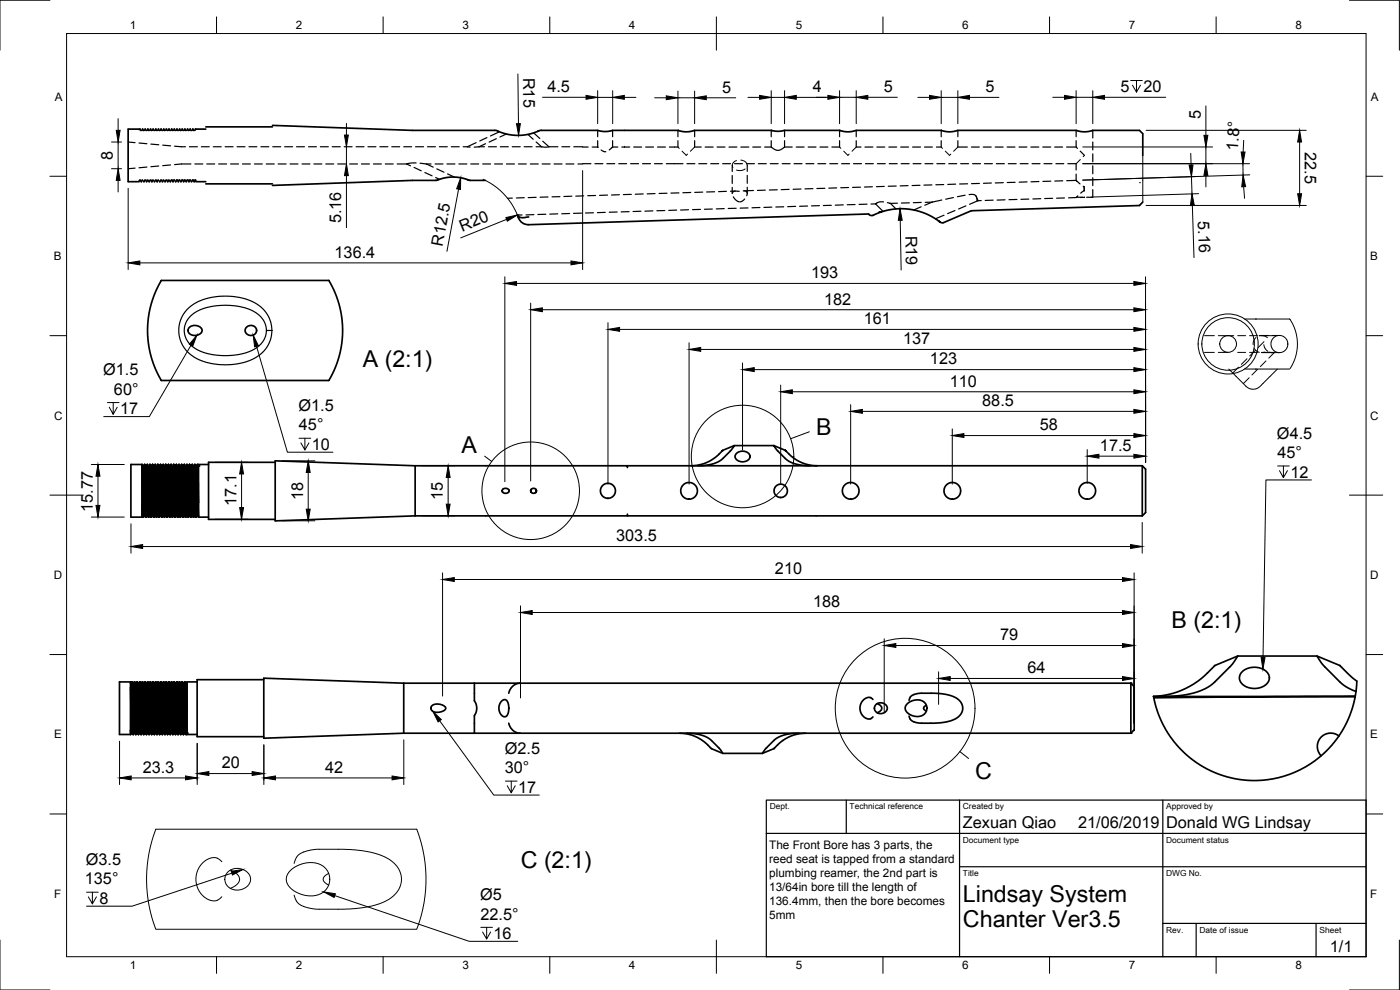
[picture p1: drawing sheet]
<svg xmlns="http://www.w3.org/2000/svg" width="420mm" height="297mm" viewBox="0 0 420 297" stroke-linecap="round" stroke-linejoin="round" font-family="sans-serif">
<!-- layer: Layer 1 -->
<g fill="none" stroke="#000" stroke-width=".36">
<path d="M149.9 39.5l-2.7 1.3M160.1 39.9l1.9 1.7M179.4 39.1v1.9M183.9 39.1v1.9M203.5 39.1v1.9M208.5 39.1v1.9M231.5 39.1v1.9M235.5 39.1v1.9M252 39.1v1.9M257 39.1v1.9M282.5 39.1v1.9M287.5 39.1v1.9"/>
<path d="M323 39.1v1.9M328 39.1v2.3M38.5 42.6l2 .2M40.5 50.4l-2 .2M41.7 42.9l2.4 .2M42.7 54.1h.1M44.1 50.1l-2.4 .2M44.3 54.1h.1M45.3 43.2l2.3 .2M45.8 54.1h.1M47.4 54.1h.1M47.6 49.8l-2.3 .2"/>
<path d="M48.8 43.5l2.4 .3M49 54.1h.1M50.6 54.1h.1M50.8 54.1h.1M51.2 49.5l-2.4 .2M52.2 54.1h.1M52.4 43.9l3.3 .1M52.4 54.1h.1M53.8 54.1h.1M54 54.1h.1M55.4 54.1h.1M55.6 54.1h.1"/>
<path d="M56.9 44h2.3M57 54.1h.1M57.1 54.1h.1M57.3 49.2l-4.9 .2M58.5 49.2h2.4M58.5 54.1h.1M58.7 54.1h.1M60.4 44h2.4M62.1 49.2h2.3M64 44h2.4M65.6 49.2h2.4M67.6 44h2.4"/>
<path d="M69.2 49.2h2.4M71.1 44h2.4M72.8 49.2h2.3M74.7 44h2.4M76.3 49.2h2.4M78.3 44h2.4M79.9 49.2h2.4M81.9 44h2.3M83.5 49.2h2.4M85.4 44h2.4M87.1 49.2h2.3M89 44h2.4"/>
<path d="M90.6 49.2h2.4M92.6 44h2.4M94.2 49.2h2.4M96.1 44h2.4M97.8 49.2h2.4M99.7 44h2.4M101.3 49.2h2.4M103.3 44h2.4M104.9 49.2h2.4M106.9 44h2.3M108.5 49.2h2.4M110.4 44h2.4"/>
<path d="M112.1 49.2h2.3M114 44h2.4M115.6 49.2h2.4M117.6 44h2.4M119.2 49.2h2.8M121.2 44h2.3M122 49.2l1.2 .5M124.3 50.2l2.1 1.1M124.7 44h2.4M124.9 48.9l-2.9 .3M126.1 49l1.9 .2M127.5 51.8l2.2 1"/>
<path d="M128 49.2h1.4M128 49.2l2 1M128.3 44h2.4M130.6 49.2h2.3M130.7 53.3l1.2 .5M131.1 50.7l2.1 1M131.9 44h2.3M134.1 49.2h2.4M134.3 52.2l2.1 .9M135.4 44h2.4M137.7 49.2h2.4M139 44h1.2"/>
<path d="M140.2 44l.9 .1M141.3 49.2h2.4M142.9 42.8l-2.7 1.2M143.8 44l-1.5 .1M143.8 44h1.6M144.9 49.2h2.3M145.7 43.1l-1.9 .9M146.1 41.3l-2.1 1M146.6 44h2.4M148.4 49.2h2.4M148.9 41.6l-2.1 1M150.2 44h2.3"/>
<path d="M152 40.2l-2 .9M152 49.2h2.4M153.7 44h2.4M153.8 59.4l-1.5 .1M155.6 49.2h2.3M157.3 44h2.4M157.3 59.3l-2.3 .1M158.4 40.3l1.6 1.5M159.2 49.2h2.3M160.9 44h1.6M160.9 59.2l-2.4 .1M160.9 42.6l1.6 1.4"/>
<path d="M162.5 44h2.2M162.7 49.2h2.4M162.9 42.4l1.8 1.6M164.5 59.1l-2.4 .1M164.7 44h2.7M166.3 49.2h2.4M168 59l-2.3 .1M168.6 44h2.4M169.9 49.2h2.3M171.6 58.9l-2.4 .1M172.2 44h2.7M173.4 49.2h1.5"/>
<path d="M174.9 49.1h2.5M174.9 44.1h1.6M175.2 58.8l-2.4 .1M177.7 44.1h1.7M178.5 49.1h2.4M178.8 58.7h-2.4M179.4 44.1l.1 .1M179.4 42.2v1.9M180.4 45l.8 .5h.6M182.1 49.1h2.4M182.3 58.5l-2.4 .1M183.9 44.1l-1.1 .9"/>
<path d="M183.9 44.1h1.5M183.9 42.2v1.9M185.7 49.1h2.4M185.9 58.4l-2.4 .1M186.6 44.1h2.4M189.3 49.1h2.3M189.5 58.3l-2.4 .1M190.2 44.1h2.4M192.8 49.1h2.4M193 58.2l-2.4 .1M193.8 44.1h2.3M196.4 49.1h2.4"/>
<path d="M196.6 58.1l-2.4 .1M197.3 44.1h2.4M200 49.1h5M200.2 58h-2.4M203.5 42.2v1.9h-2.6M203.8 57.9h-2.4M206.2 49.1h2.3M207.3 57.7l-2.4 .1M208.5 42.2v1.9h1.9M209.7 49.1h2.4M210.9 57.6l-2.4 .1M211.6 44.1h2.4"/>
<path d="M213.3 49.1h2.4M214.5 57.5l-2.4 .1M215.2 44.1h2.4M216.9 49.1h2.3M218 57.4l-2.4 .1M218.8 44.1h2.3M219.8 49.6v1.9M219.8 52.6v2.4M219.8 56.2v1.9M220.1 59.1l.8 .9 .9 .6M220.5 49.1h2.3M220.7 57.3l-1.5 .1"/>
<path d="M221.9 57.4h-1.6l-.5 .5M222.3 44.1h2.4M223.1 57.3l1 .2 .2 .7-.2 .5M223.5 59.7l-.8 .7-.6 .2M224 49.1h2.4M224.3 49.6v1.8M224.3 52.6v2.4M224.3 56.2v1.8M225.9 44.1h2.4M226.1 57.2l-2.8 .1M227.6 49.1h2.4M229.5 44.1h2"/>
<path d="M229.7 57.1h-2.4M231.2 49.1h2.3M231.5 44.1l1.7 1 1-.1 1.3-.9M231.5 42.2v1.9M233.3 56.9l-2.4 .1M234.7 49.1h2.4M235.5 44.1h2.3M235.5 42.2v1.9M236.8 56.8l-2.4 .1M238.3 49.1h2.4M239 44.1h2.3M240.4 56.7l-2.4 .1"/>
<path d="M241.9 49.1h2.4M242.5 44.1h2.4M244 56.6l-2.4 .1M245.4 49.1h2.4M246.1 44.1h2.4M247.5 56.5l-2.3 .1M249 49.1h2.4M251.1 56.4l-2.4 .1M252 42.2v1.9h-2.3M252.6 49.1h2.4M254.7 56.3h-2.4M256.2 49.1h2.4"/>
<path d="M257 42.2v1.9h1.4M258.3 56.2h-2.4M259.6 44.1h2.4M259.7 49.1h2.4M261.8 56l-2.4 .1M263.2 44.1h2.3M263.3 49.1h2.4M265.4 55.9l-2.4 .1M266.7 44.1h2.4M266.9 49.1h2.4M269 55.8l-2.4 .1M270.3 44.1h2.4"/>
<path d="M270.4 49.1h2.4M272.5 55.7l-2.3 .1M273.9 44.1h2.4M274 49.1h2.4M276.1 55.6l-2.4 .1M277.5 44.1h2.3M277.6 49.1h2.4M279.7 55.5h-2.4M281.2 49.1h2.3M282.5 42.2v1.9h-1.5M283.2 55.4h-2.3M284.7 49.1h2.4"/>
<path d="M286.1 59.3l-2.3 .5M286.8 55.3h-2.4M287.5 42.2v1.9h2.8M288.3 49.1h2.4M289.6 58.6l-2.3 .4M290.4 55.1l-2.4 .1M290.8 58.4l1.1-.1 .7 .2 .9 1.7-2.5 1.1M291.5 44.1h2.4M291.9 49.1h2.4M293.9 55l-2.3 .1M295.1 44.1h2.4M295.4 49.1h2.4"/>
<path d="M297.5 54.9l-2.4 .1M298.7 44.1h2.4M299 49.1h2.4M301.1 54.8l-2.4 .1M301.6 60h-2.3M302.2 44.1h2.4M302.6 49.1h2.4M304.7 54.7l-2.4 .1M305.2 59.8l-2.4 .1M305.8 44.1h2.4M306.2 49.1h2.3M308.2 54.6l-2.3 .1"/>
<path d="M308.8 59.7l-2.4 .1M309.4 44.1h2.4M309.7 49.1h2.4M311.8 54.5l-2.4 .1M312.3 59.6l-2.3 .1M312.9 44.1h2.4M313.3 49.1h2.4M315.4 54.4h-2.4M315.9 59.5l-2.4 .1M316.5 44.1h2.4M316.9 49.1h2.4M318.9 54.3h-2.3"/>
<path d="M319.5 59.4l-2.4 .1M320.1 44.1h2.9M320.5 49.1h2.5v1.9M323 44.1l.4 .4M323 54.1l1.1 1.1M323 42.2v1.9M323 52.2v1.9M323 54.1l-2.9 .1M323 59.3l-2.3 .1M323.5 58.8l-.5 .4h1.9M324.2 45.3l1.3 1.3M325.1 55.9l.3 .1"/>
<path d="M325.4 56v.7a.4 .4 0 0 1 .1 .4 .4 .4 0 0 1-.4 .3l-.8 .6M325.4 56v1.3M325.5 59.2h.1M325.5 59.2l-1.3 .1M328 56.9v2.3h-1.9M328 42.6v2.4M328 46.2v2.4M328 49.7v2.4M328 53.3v2.4M156.7 64.5h-1.4M160.2 64.4l-2.3 .1M163.8 64.3l-2.4 .1"/>
<path d="M167.4 64.2h-2.4M170.9 64.1h-2.3M174.5 64h-2.4M178.1 63.8l-2.4 .1M181.7 63.7l-2.4 .1M185.2 63.6l-2.4 .1M188.8 63.5l-2.4 .1M192.4 63.4l-2.4 .1M195.9 63.3l-2.4 .1M199.5 63.2h-2.4M203.1 63l-2.4 .1M206.7 62.9l-2.4 .1"/>
<path d="M210.2 62.8l-2.4 .1M213.8 62.7l-2.4 .1M217.4 62.6l-2.4 .1M220.9 62.5l-2.4 .1M224.5 62.4h-2.4M228.1 62.3h-2.4M231.6 62.2h-2.3M235.2 62l-2.4 .1M238.8 61.9l-2.4 .1M242.4 61.8l-2.4 .1M245.9 61.7l-2.4 .1M249.5 61.6l-2.4 .1"/>
<path d="M253.1 61.5l-2.4 .1M256.6 61.4h-2.3M260.2 61.3h-2.4M262.8 61.2h-1.4M262.8 61.2l2.2 2.2M265.2 60.6h-1.3l-1.1 .6M266.3 60.8l.9 .2M267.2 61l1.7 1.7M269.3 61h-2.1M272.9 60.9h-2.4M276.5 62l-2.3 1M276.5 60.7l-2.4 .1"/>
<path d="M279.8 60.6l-2.1 .1M279.8 60.6l-2.3 1M282.6 60l-2.8 .6M283.3 64.6l-2.5 1M286.6 63.2l-2.2 .9M289.9 61.8l-2.2 .9M294.5 60.2h-1.2M298 60.1h-2.3M56.5 92.5l1.7-1.3 2.3-1.1 4.5-1.1h5.3l2.3 .4 2.9 1 2 1.1 1.3 1 .9 1.1 1.1 1.8 .6 1.7 .2 2.2-.2 1.9-.7 1.8-1.4 2.2-1.7 1.5-2.4 1.3-2.7 .9-3.5 .5h-3.6l-3.1-.6-2.6-.9-2.6-1.5-1.3-1.3-1.4-2.2-.6-2.2-.1-2.1 .4-2.2 .9-2zM79.9 99.2l-.1-1.4-.6-1.4-1-1.4-1.3-1.1-1.9-1-1.8-.6-2.2-.5-2.9-.2-4.9 .4-2.1 .5-2 .9-1.4 1-1.4 1.4-.8 2-.2 1.2 .2 1.5 .5 1.4 .9 1.3 1.6 1.3 1.7 .9 2.1 .7 4.8 .6 4.9-.4 3.8-1.2 1.8-1.2 1.2-1.2 .8-1.7 .3-1.8h1.7M42.6 140.2h.1M42.6 154.3h.1"/>
<path d="M42.9 154.3h.6M42.9 140.2h.6M43.7 154.3h.6M43.8 140.2h.5M44.5 154.3h.5M44.5 140.2h.6M45.3 154.3h.5M45.3 140.2h.6M46.1 154.3h.5M46.1 140.2h.6M46.9 154.3h.5M46.9 140.2h.6"/>
<path d="M47.7 154.3h.5M47.7 140.2h.6M48.5 154.3h.5M48.5 140.2h.6M49.3 154.3h.5M49.3 140.2h.6M50 154.3h.6M50.1 140.2h.6M50.8 154.3h.6M50.9 140.2h.6M51.6 154.3h.6M51.7 140.2h.5"/>
<path d="M52.4 154.3h.6M52.5 140.2h.5M53.2 154.3h.6M53.3 140.2h.5M54 154.3h.6M54.1 140.2h.5M54.8 154.3h.6M54.9 140.2h.5M55.6 154.3h.6M55.6 140.2h.6M56.4 154.3h.2M56.5 140.2h.1"/>
<path d="M39.2 219.5h.4M39.2 205.5h.1M39.6 205.5h.1M39.9 219.5h.5M39.9 205.5h.2M40.4 205.5h.1M40.7 219.5h.5M40.7 205.5h.2M41.2 205.5h.1M41.4 219.5h.6M41.5 205.5h.2M42 205.5h.1"/>
<path d="M42.2 219.5h.6M42.3 205.5h.2M42.8 205.5h.1M43 219.5h.6M43.1 205.5h.2M43.6 205.5h.1M43.8 219.5h.6M43.9 205.5h.2M44.3 205.5h.1M44.6 219.5h.6M44.7 205.5h.2M45.1 205.5h.2"/>
<path d="M45.4 219.5h.6M45.5 205.5h.2M45.9 205.5h.1M46.2 219.5h.6M46.3 205.5h.2M46.7 205.5h.1M47 219.5h.6M47.1 205.5h.2M47.5 205.5h.1M47.8 219.5h.6M47.9 205.5h.1M48.3 205.5h.1"/>
<path d="M48.6 219.5h.5M48.7 205.5h.2M49.1 205.5h.1M49.4 219.5h.6M49.4 205.5h.2M49.9 205.5h.1M50.2 219.5h.5M50.2 205.5h.2M50.7 205.5h.1M51 219.5h.5M51 205.5h.2M51.5 205.5h.1"/>
<path d="M51.8 219.5h.5M51.8 205.5h.2M52.3 205.5h.1M52.6 219.5h.5M52.6 205.5h.2M53.1 205.5h.1M230 250h180M230 240.1h180v46.9h-180zM254 240.1v9.9M288 240.1v46.9M349 240.1v46.9M288 260.1h122"/>
<path d="M349 277.1h61M359 277.1v9.9M395 277.1v9.9"/>
</g>
<g fill="none" stroke="#000" stroke-width=".51">
<path d="M41.8 38.7h-3.3v15.8h3.3M41.9 38.7l.4 .5M42.7 38.7l.4 .5M43.5 38.7l.4 .5M44.3 38.7l.4 .5M45.1 38.7l.4 .5M45.9 38.7l.3 .5M46.7 38.7l.4 .5M47.5 38.7l.3 .5M48.3 38.7l.3 .5M49.1 38.7l.3 .5M49.9 38.7l.3 .5"/>
<path d="M50.7 38.7l.3 .5M51.5 38.7l.3 .5M52.3 38.7l.3 .5M53 38.7l.4 .5M53.8 38.7l.4 .5M54.6 38.7l.4 .5M55.4 38.7l.4 .5M56.2 38.7l.4 .5M57 38.7l.4 .5M57.8 38.7l.4 .5M58.6 38.7h3.2M58.7 38.7l.1 .1"/>
<path d="M61.8 38.1h20M81.8 37.6l42 1.5h24.7l3.3 1.1 3.3 .4 3.5-.3 3.6-1.2h17.2l1.8 .4 2.6-.4h19.7l2 .4 2.9-.4h23.1l1.7 .3 2.2-.3h16.6l2 .4 2.9-.4h25.6l2 .4 2.9-.4h35.6l2 .4 2.9-.4h14.1l1 1v6.5M41.9 54.1l-.1 .2M42.7 54.1l-.4 .4M43.5 54.1l-.4 .4M44.3 54.1l-.4 .4M45.1 54.1l-.4 .4M45.8 54.1l-.3 .4M46.7 54.1l-.4 .4M47.4 54.1l-.3 .4M48.2 54.1l-.3 .4M49 54.1l-.3 .4"/>
<path d="M49.8 54.1l-.3 .4M50.6 54.1l-.3 .4M51.6 54.1l-.5 .4M52.4 54.1l-.5 .4M53.2 54.1l-.6 .4M54 54.1l-.6 .4M54.8 54.1l-.6 .4M55.6 54.1l-.6 .4M56.4 54.1l-.6 .4M57.2 54.1l-.6 .4M58 54.1l-.6 .4M58.7 54.1l-.5 .4"/>
<path d="M58.8 54.5h3M61.8 55.2h20M145.7 54.1h-4.8l-2.5-.8-2.6-.2-2.2 .2-2.7 .8h-7.1l-42 1.5M158.7 65.1l-2.3 .2-.7-.3-.4-.5 .3 .7a3.4 3.4 0 0 0 3 2.2M260.9 64.4l-.2-.2-102.2 3.2M263.9 63.6h.7l-2.9 1.1-.8-.3M343 60.6l-1 1.1-50.5 1.5-8.6 3.7-.7-.2-2.1-1.5-2.1-1-4.3-1.3-4.5-.2-2.6 .3-2 .6M48.4 84.1h50.3l1.5 2.9 1.4 3.9 .8 3.5 .4 4.2-.2 4.4-.8 3.8-1.3 3.8-1.7 3.5-50.4 .1-1.5-2.9-1.4-3.9-.8-3.5-.4-4.2 .3-4.6 .8-3.9 1.2-3.5zM56.8 98.3l1-.6 1.6 .1 1.1 .7 .1 1-1 .9-1.8 .2-.9-.4-.4-.6v-.7zM74 98.2l1-.5 1.2 .2 .8 .8-.2 1.2-1 .7-1.5-.2-.4-.4-.3-.7zM42.6 139.4v.1M42.6 139.5l.5 15.7"/>
<path d="M42.7 139.4h-3.4v15.8h3.3v-15.7M42.7 139.4l.4 15.8M42.7 139.4l.2 .4M42.9 139.8l.4 14.9M42.9 139.8h.2M43.1 139.8l.4 14.9M43.3 139.4l.5 15.8M43.3 139.4h.2M43.3 139.4l-.2 .4M43.5 139.4l.4 15.8M43.5 139.4l.2 .4M43.7 139.8l.4 14.9"/>
<path d="M43.7 139.8h.2M43.9 139.8l.4 14.9M44.2 139.4l-.3 .4M44.2 139.4l.4 15.8M44.2 139.4h.1M44.3 139.4l.2 .4M44.5 139.8l.4 14.9M44.5 139.8h.2M44.7 139.8l.4 14.9M44.9 139.4l.4 15.8M44.9 139.4h.1M44.9 139.4l-.2 .4"/>
<path d="M45 139.4l.4 15.8M45 139.4l.3 .4M45.3 139.8l.4 14.9M45.3 139.8h.2M45.5 139.8l.3 14.4 .3 1M45.7 139.4l-.2 .4M45.7 139.4l.4 15.8M45.7 139.4h.1M45.8 139.4l.4 15.8M45.8 139.4l.3 .4M46.1 139.8l.4 14.9M46.1 139.8h.2"/>
<path d="M46.3 139.8l.4 14.9M46.5 139.4l.4 15.8M46.5 139.4h.1M46.5 139.4l-.2 .4M46.6 139.4l.4 15.8M46.6 139.4l.3 .4M46.9 139.8l.4 14.9M46.9 139.8h.2M47.1 139.8l.4 14.9M47.3 139.4l-.2 .4M47.3 139.4l.4 15.8M47.3 139.4h.1"/>
<path d="M47.4 139.4l.4 15.8M47.4 139.4l.3 .4M47.7 139.8l.4 14.9M47.7 139.8h.2M47.9 139.8l.4 14.9M48.1 139.4l.4 15.8M48.1 139.4h.1M48.1 139.4l-.2 .4M48.2 139.4l.4 15.8M48.2 139.4l.3 .4M48.5 139.8l.4 14.9M48.5 139.8h.2"/>
<path d="M48.7 139.8l.4 14.9M48.9 139.4l-.2 .4M48.9 139.4l.4 15.8M48.9 139.4h.1M49 139.4l.4 15.8M49 139.4l.3 .4M49.3 139.8l.4 14.9M49.3 139.8h.1M49.4 139.8l.4 14.9M49.7 139.4l.4 15.8M49.7 139.4h.1M49.7 139.4l-.3 .4"/>
<path d="M49.8 139.4l.4 15.8M49.8 139.4l.3 .4M50.1 139.8l.4 14.9M50.1 139.8h.1M50.2 139.8l.5 14.9M50.5 139.4l-.3 .4M50.5 139.4l.5 15.8M50.5 139.4l.4 15.8M50.6 139.4l.2 .4M50.8 139.8l.4 14.9M50.8 139.8h.2M51 139.8l.4 14.9"/>
<path d="M51.3 139.4l.4 15.8M51.3 139.4h.1M51.3 139.4l-.3 .4M51.4 139.4l.4 15.8M51.4 139.4l.2 .4M51.6 139.8l.4 14.9M51.6 139.8h.2M51.8 139.8l.4 14.9M52.1 139.4l-.3 .4M52.1 139.4l.5 15.8M52.2 139.4l.2 .4M52.4 139.8l.4 14.9"/>
<path d="M52.4 139.8h.2M52.6 139.8l.4 14.9M52.9 139.4l.4 15.8M52.9 139.4h.1M52.9 139.4l-.3 .4M53 139.4l.4 15.8M53 139.4l.2 .4M53.2 139.8l.4 14.9M53.2 139.8h.2M53.4 139.8l.4 14.9M53.7 139.4l-.3 .4M53.7 139.4l.4 15.8"/>
<path d="M53.7 139.4h.1M53.8 139.4l.4 15.8M53.8 139.4l.2 .4M54 139.8h.2M54 139.8l.4 14.9M54.2 139.8l.4 14.9M54.5 139.4l.4 15.8M54.5 139.4h.1M54.5 139.4l-.3 .4M54.6 139.4l.4 15.8M54.6 139.4l.2 .4M54.8 139.8l.4 14.9"/>
<path d="M54.8 139.8h.2M55 139.8l.4 14.9M55.3 139.4l-.3 .4M55.3 139.4l.4 15.8M55.3 139.4h.1M55.4 139.4l.4 15.8M55.4 139.4l.2 .4M55.6 139.8h.2M55.6 139.8l.4 14.9M55.8 139.8l.4 14.9M56 139.4l.5 15.8M56 139.4h.2"/>
<path d="M56 139.4l-.2 .4M56.2 139.4l.4 15.8M56.2 139.4l.2 .4M56.4 139.8l.4 14.9M56.4 139.8h.2M56.6 139.8v6.5M56.6 139.8l.4 14.9M56.9 139.4l-.3 .4M56.9 139.4l.4 15.8M56.9 139.4h.1M57 139.4l.3 .9 .3 14.4M57.2 139.8h.2"/>
<path d="M57.4 139.8l.4 14.9M57.6 139.4l.4 15.8M57.6 139.4h.1M57.6 139.4l-.2 .4M57.7 139.4l.4 15.8M57.7 139.4l.3 .4M58 139.8l.4 14.9M58 139.8h.2M58.2 139.8l.4 14.9M58.4 139.4l-.2 .4M58.4 139.4l.4 15.8M58.4 139.4h.1"/>
<path d="M58.5 139.4l.4 15.8M58.5 139.4l.3 .9 .4 14.4M58.8 139.8h.2M59 139.8l.4 14.9M59.2 139.4l.4 15.4M59.2 139.4h.1M59.2 139.4l-.2 .4M59.3 139.4l.3 11.4M59.3 139.4l.3 .4M62.6 139.4h-3v11.4M82.6 138.7h-20v17.1h20M124.6 139.7l-42-1.4v18l42-1.5"/>
<path d="M124.6 139.7v15.1M124.6 139.7h63.7v.6M188.3 139.7h154.5M207.3 139.7a13 13 0 0 0 9.5-4.5l3.5-1.5h11.9l3.6 1.6a12.9 12.9 0 0 0 9.5 4.4M220.3 133.7l-.9 1.5-2.4 2.3a10.4 10.4 0 0 1-7.6 2.2M220.9 136.2a2.49 2.49 0 0 1 4.2 .8 2.39 2.39 0 0 1-2.2 1.6 2.39 2.39 0 0 1-2.3-1.6zM232.2 133.7l1.1 1.5 2.3 2.3a10.3 10.3 0 0 0 7.6 2.2M342.8 139.7v15.1M342.8 139.7l1 1.1v13l-1 1M42.6 151.6l.1 3.1M42.6 154.7h.1M42.7 154.7l.2 .5"/>
<path d="M43.3 154.7l-.2 .5M43.3 154.7h.2M43.5 154.7l.3 .5M43.8 155.2h.1M44.1 154.7l-.2 .5M44.1 154.7h.2M44.3 154.7l.2 .5M44.6 155.2h.1M44.9 154.7l-.3 .5M44.9 154.7h.2M45.1 154.7l.2 .5M45.3 155.2h.1"/>
<path d="M45.7 154.7l-.3 .5M45.7 154.7h.2M46.1 155.2h.1M46.5 154.7l-.3 .5M46.5 154.7h.2M46.7 154.7l.2 .5M46.9 155.2h.1M47.3 154.7l-.3 .5M47.3 154.7h.2M47.5 154.7l.2 .5M47.7 155.2h.1M48.1 154.7l-.3 .5"/>
<path d="M48.1 154.7h.2M48.3 154.7l.2 .5M48.5 155.2h.1M48.9 154.7l-.3 .5M48.9 154.7h.2M49.1 154.7l.2 .5M49.3 155.2h.1M49.7 154.7l-.3 .5M49.7 154.7h.1M49.8 154.7l.3 .5M50.1 155.2h.1M50.5 154.7l-.3 .5"/>
<path d="M50.5 154.7h.2M50.7 154.7l.2 .5M50.9 155.2h.1M51.2 154.7l-.2 .5M51.2 154.7h.2M51.4 154.7l.3 .5M51.7 155.2h.1M52 154.7l-.2 .5M52 154.7h.2M52.2 154.7l.3 .5M52.8 154.7l-.2 .5M52.8 154.7h.2"/>
<path d="M53 154.7l.3 .5M53.3 155.2h.1M53.6 154.7l-.2 .5M53.6 154.7h.2M53.8 154.7l.3 .5M54.1 155.2h.1M54.4 154.7l-.2 .5M54.4 154.7h.2M54.6 154.7l.3 .5M54.9 155.2h.1M55.2 154.7l-.2 .5M55.2 154.7h.2"/>
<path d="M55.4 154.7l.2 .5M55.7 155.2h.1M56 154.7l-.2 .5M56 154.7h.2M56.2 154.7l.3 .5M56.5 155.2h.1M56.8 154.7l-.2 .5M56.8 154.7h.2M57 154.7l.2 .5M57.3 155.2h.1M57.6 154.7l-.3 .5M57.6 154.7h.2"/>
<path d="M57.8 154.7l.2 .5M58 155.2h.1M58.4 154.7l-.3 .5M58.4 154.7h.2M58.6 154.7l.2 .5M58.8 155.2h.1M59.2 154.7l-.3 .5M59.2 154.7h.2M59.4 154.7l.2 .4M59.6 150.8v4M59.6 154.8v.4h3M124.6 154.8h63.7"/>
<path d="M150.9 146.8l.5-.3 .8 .1 .5 .3 .1 .5-.5 .5-1 .1-.6-.5zM188.3 154.8h154.5M188.3 154.3v.5M371.5 196.8l-1.9 2.7-5 5a18.8 18.8 0 0 1-12.5 4.4l-2.6 .1M395.2 196.8l2 2.9 5.4 5.3 1.9 1.4 2.5 1.1M39.2 206.2l.3 13.7M39.2 219.1v1.3M39.2 219.1v-14.5h-3.3v15.8h3.3M39.2 205h.1M39.3 205l.3 14.1 .3 1.3M39.5 204.6l-.2 .4M39.5 204.6l.4 15.8"/>
<path d="M39.5 204.6h.1M39.6 204.6l.3 .4M39.6 204.6l.4 15.8M39.7 220l-.5 .4M39.9 205l.4 15M39.9 205h.2M40.1 205l.3 14.3 .3 1.1M40.3 220h.2M40.3 220l-.3 .4M40.3 204.6l.4 15.8M40.3 204.6h.1M40.3 204.6l-.2 .4"/>
<path d="M40.4 204.6l.3 .4M40.4 204.6l.4 15.8M40.7 205l.4 14.9M40.7 205h.2M40.9 205l.3 14.1 .3 1.3M41.1 204.6l-.2 .4M41.1 204.6l.4 15.8M41.1 204.6h.1M41.2 204.6l.3 .4M41.2 204.6l.4 15.8M41.3 220l-.5 .4M41.5 205l.4 14.9"/>
<path d="M41.5 205h.2M41.7 205l.3 14.3 .3 1.1M41.9 204.6l.4 15.8M41.9 204.6h.1M41.9 204.6l-.2 .4M42 204.6l.3 .4M42 204.6l.4 15.8M42.1 220l-.5 .4M42.3 205l.4 14.9M42.3 205h.2M42.5 205l.3 14.1 .3 1.3M42.7 204.6l-.2 .4"/>
<path d="M42.7 204.6l.4 15.8M42.7 204.6h.1M42.8 204.6l.3 .4M42.8 204.6l.4 15.8M42.8 220l-.4 .4M43.1 205l.4 14.9M43.1 205h.1M43.2 205l.4 14.3 .3 1.1M43.5 204.6l.4 15.8M43.5 204.6h.1M43.5 204.6l-.3 .4M43.6 204.6l.3 .4"/>
<path d="M43.6 204.6l.4 15.8 .4-.4M43.6 220l-.4 .4M43.9 205l.3 14.9M43.9 205h.1M44 205l.4 14.1 .3 1.3M44.3 204.6l-.3 .4M44.3 204.6l.4 15.8M44.3 204.6h.1M44.4 204.6l.2 .4M44.4 204.6l.4 15.8M44.6 205l.4 14.9M44.6 205h.2"/>
<path d="M44.8 205l.4 14.3 .3 1.1M45.1 204.6l.4 15.8M45.1 204.6h.1M45.1 204.6l-.3 .4M45.2 204.6l.2 .4M45.2 204.6l.4 15.8 .4-.4M45.2 220l-.4 .4M45.4 205l.4 14.9M45.4 205h.2M45.6 205l.4 14.1 .3 1.3M45.6 205l.3-.4 .4 15.8M45.9 204.6h.1"/>
<path d="M46 204.6l.2 .4M46 204.6l.4 15.8M46.2 205l.4 14.9M46.2 205h.2M46.4 205l.4 14.3 .3 1.1M46.7 204.6l.4 15.8M46.7 204.6h.1M46.7 204.6l-.3 .4M46.8 204.6l.2 .4M46.8 204.6l.4 15.8M46.8 220l-.4 .4M47 205l.4 14.9"/>
<path d="M47 205h.2M47.2 205l.4 14.5 .3 .9M47.5 204.6l-.3 .4M47.5 204.6l.4 15.8M47.5 204.6h.1M47.6 204.6l.2 .4M47.6 204.6l.4 15.8M47.6 220l-.4 .4M47.8 205l.4 14.9M47.8 205h.2M48 205l.3 14.3 .4 1.1M48.3 204.6l.4 15.8"/>
<path d="M48.3 204.6h.1M48.3 204.6l-.3 .4M48.4 204.6l.2 .4M48.4 204.6l.4 15.8M48.4 220l-.4 .4M48.6 205l.4 14.9M48.6 205h.2M48.8 205l.3 14 .3 1.4M49 204.6l-.2 .4M49 204.6l.4 15.8M49.1 204.6h.1M49.1 204.6l.3 .4"/>
<path d="M49.1 204.6l.5 15.8M49.2 220l-.4 .4M49.4 205l.4 14.9M49.4 205h.2M49.6 205l.3 14.3 .3 1.1M49.8 204.6l.4 15.8M49.8 204.6h.2M49.8 204.6l-.2 .4M50 204.6l.2 .4M50 204.6l.4 15.8M50 220l-.4 .4M50.2 205l.4 14.9"/>
<path d="M50.2 205h.2M50.4 205l.3 14.5 .3 .9M50.6 204.6l-.2 .4M50.6 204.6l.4 15.8M50.7 204.6h.1M50.7 204.6l.3 .4M50.7 204.6l.4 15.8M50.8 220l-.4 .4M51 205l.4 14.9M51 205h.2M51.2 205l.3 14.3 .3 1.1M51.4 220h.2"/>
<path d="M51.4 220l-.3 .4M51.4 204.6l.4 15.8M51.4 204.6h.1M51.4 204.6l-.2 .4M51.5 204.6l.3 .4M51.5 204.6l.4 15.8M51.8 205l.4 14.9M51.8 205h.2M52 205l.3 14.5 .3 .9M52.2 204.6l-.2 .4M52.2 204.6l.4 15.8M52.2 204.6h.1"/>
<path d="M52.3 204.6l.3 .4M52.3 204.6l.4 15.8M52.4 220l-.5 .4M52.6 205l.4 14.9M52.6 205h.2M52.8 205l.3 14.3 .3 1.1M53 204.6l.4 15.8M53 204.6h.1M53 204.6l-.2 .4M53.1 204.6l.3 .4M53.1 204.6l.4 15.8M53.1 219.9v.1"/>
<path d="M53.2 220l-.5 .4M53.4 205l.4 14.9M53.4 205h.2M53.6 205l.3 14.5 .3 .9M53.8 204.6l-.2 .4M53.8 204.6l.4 15.8M53.8 204.6h.1M53.9 204.6l.3 .4M53.9 204.6l.4 15.8M54 220l-.5 .4M54.2 205l.4 14.9M54.2 205h.2"/>
<path d="M54.4 205l.3 14.3 .3 1.1M54.6 204.6l.4 15.8M54.6 204.6h.1M54.6 204.6l-.2 .4M54.7 204.6l.3 .4M54.7 204.6l.4 15.8 .4-.4M54.8 220l-.5 .4M55 205l.4 14.9M55 205h.2M55.2 205l.3 14.5 .3 .9M55.2 205l.2-.4 .4 15.8M55.4 204.6h.1"/>
<path d="M55.5 204.6l.3 .4M55.5 204.6l.4 15.8M55.8 205l.4 14.9-.3 .5M55.8 205h.1M55.9 205l.3 8.2M56.2 204.7l-.3 .3M59.2 204.6h-3v15.8h3M79.2 203.9h-20v17.1h20M121.2 205l-42-1.5v18l42-1.5M121.2 205v15M121.2 220h21.2M121.2 205h21.2"/>
<path d="M129.7 211.7l1-.4h1.3l1.4 .5 .4 .8-.4 .5-.8 .4-2 .2-.9-.4-.3-.4-.1-.7zM142.4 205h13.7M142.4 205v5.3l.5 .9 .2 1.2-.2 1.3-.5 1v5.3M142.4 220h13.7M150.4 210.5l.7-.5 .6-.1 .5 .4 .3 .8 .1 2.6-.4 1-.6 .4-.5-.1-.6-.4-.7-1.4v-1.4zM152.7 217l.5 1.2 .8 1 .9 .6 1.2 .2M156.1 205l-1.3 .2-.8 .6-.9 1-.4 1.2M156.1 205h183.3M156.1 220h183.3M205.9 220a11.1 11.1 0 0 1 7.6 2.2l2.5 2.5 .9 1.3M239.8 220a11.1 11.1 0 0 0-7.6 2.2l-2.5 2.5-.9 1.3M241.9 220a13.4 13.4 0 0 0-9.6 4.6l-3.5 1.4h-11.9l-3.5-1.5a13 13 0 0 0-9.5-4.5"/>
<path d="M262 209.9l-1-.7-1.6 .5-.8 1-.5 1.6 .3 1.6 1 1.3 1.5 .5 1.1-.6M263 211.3l1.1-.4 1.4 .3 .8 1-.2 1-.6 .6-.8 .3h-.8l-.8-.4-.7-1.1 .1-.6zM263.2 211.1l1 .6 .4 .7-.2 .7-1.2 .8M272.1 211.3l.8-.6 1.4-.6 1.2-.1 .9 .1 .8 .5 .7 .8 .3 1-.1 .8-.5 .9-.9 .6-1.3 .3-1.5-.3-1.1-.5-1-1-.1-.9zM272.8 210.1l.8-1.3 1.7-.7 5-.1 2.6 .2 2.2 .4 1.9 .9 1.4 1.2 .5 1.5-.3 1.7-1.2 1.3-2 1-2 .5-3.1 .3-5-.1-1.7-.6-.4-.5-.4-.9M278 211.6l-.8 .8 .1 .5 .7 .5M339.4 205v15M339.4 205l1 1v13l-1 1M346.2 208.9a24.9 24.9 0 0 0 18-8.8l.4-.4 6.9-2.9h23.7l6.9 2.9 5.1 4.8-.5 4.5-1 3.8-1.4 3.7-2.5 4.3M346.2 209h60.5l-60.4 .4M346.2 208.9l1.1 4.3 1.6 4 2.2 3.7 3.2 3.8 3.5 3.2 3.4 2.3 3.9 1.8 5.1 1.6 4.5 .6 4.8-.2 4-.6 4.1-1.3 4.3-2.1 3.3-2.2 3.5-3.1 3.1-3.9M372.7 201.6a5.5 5.5 0 0 1 7.9 .5 2.95 2.95 0 0 1-2.4 4.2 5 5 0 0 1-6.1-2.3 2.46 2.46 0 0 1 .6-2.4z"/>
<path d="M39.9 220.4h.1M40.7 220.4h.1M41.5 220.4h.1M42.3 220.4h.1M43.1 220.4h.1M43.9 220.4h.1M44.7 220.4h.1M45.5 220.4h.1M46.3 220.4h.1M47.1 220.4h.1M47.9 220.4h.1M48.7 220.4h.1"/>
<path d="M49.4 220.4h.2M50.2 220.4h.1M51 220.4h.1M51.8 220.4h.1M52.6 220.4h.1M53.4 220.4h.1M54.2 220.4h.1M55 220.4h.1M55.8 220.4h.1M401.8 220.8l-1.3-.7-1.5-.1-1.2 .3-1.4 1-.8 1.4-.2 1.5 .3 1.5 .8 1.1"/>
<circle cx="160.2" cy="147.3" r=".82"/>
<circle cx="182.4" cy="147.3" r="2.26"/>
<circle cx="206.8" cy="147.3" r="2.5"/>
<circle cx="234.3" cy="147.3" r="2.01"/>
<circle cx="255.3" cy="147.3" r="2.5"/>
<circle cx="285.8" cy="147.3" r="2.5"/>
<circle cx="326.3" cy="147.3" r="2.49"/>
</g>
<g fill="#000">
<path d="M34.9 39.1h1.1l-.5 3.5zM155 37.1h1.2l-.6 3.5zM175.9 28.6l3.5 .6-3.5 .6zM183.9 29.2l3.5-.6v1.2zM200 28.8l3.5 .5-3.5 .6zM208.5 29.3l3.5-.5v1.1zM228 28.6l3.5 .6-3.5 .6zM235.5 29.2l3.5-.6v1.2zM248.5 28.6l3.5 .6-3.5 .6zM257 29.2l3.5-.6v1.2zM279 28.6l3.5 .6-3.5 .6zM287.5 29.2l3.5-.6v1.2z"/>
<path d="M319.5 28.6l3.5 .6-3.5 .6zM328 29.2l3.5-.6v1.2zM35.5 50.6l.5 3.5h-1.1zM103.4 40.5h1.1l-.5 3.5zM104 49.2l.5 3.5h-1.1zM138.3 53.3l-.1 3.6-1.1-.3zM356.9 49.5h1.1l-.4 3.5zM361.9 49.1l.6 3.5h-1.2zM361.3 40.6h1.2l-.6 3.5zM373.1 52.5l.7 3.5-1.1 .1zM372.5 45.6h1.2l-.7 3.5zM390 39.1l.6 3.5h-1.2z"/>
<path d="M389.4 58.1h1.2l-.6 3.5zM38.5 78.9l3.5-.6v1.2zM151.8 65.3l3.5-.8-3 1.9zM171.4 78.3l3.5 .6-3.5 .6zM270.1 62.6l.7 3.5h-1.2zM357.7 58.2l.7 3.4-1.1 .1zM151.5 85l3.5-.5v1.1zM159.3 92.9l3.5-.5v1.1zM182.5 98.8l3.4-.6v1.2zM340.3 98.2l3.5 .6-3.5 .6zM340.3 92.4l3.5 .5-3.5 .6zM340.3 84.5l3.5 .5-3.5 .6z"/>
<path d="M59.1 100.6l-1.3 3.3-1-.6zM76 100.5l1.5 3.2-1.1 .4zM206.8 104.8l3.5-.5v1.1zM222.8 110.9l3.6-.6v1.2zM234.3 117.5l3.5-.5v1.1zM340.3 117l3.5 .5-3.5 .6zM340.3 104.3l3.5 .5-3.5 .6zM340.3 110.3l3.5 .6-3.5 .6zM255.3 123.4l3.5-.6v1.2zM285.8 130.7l3.5-.6v1.2zM326.3 136.9l3.5-.6v1.2zM340.3 130.1l3.5 .6-3.5 .6z"/>
<path d="M340.3 122.8l3.5 .6-3.5 .6zM340.3 136.3l3.5 .6-3.5 .6zM29.4 139.4l.6 3.5h-1.2zM28.8 151.6h1.2l-.6 3.5zM71.9 152.3h1.2l-.6 3.5zM72.5 138.7l.6 3.5h-1.2zM91.9 152.8h1.2l-.6 3.5zM92.5 138.3l.6 3.5h-1.2zM134.5 139.7l.6 3.6h-1.2zM133.9 151.3h1.2l-.6 3.5zM39.3 164l3.5-.6v1.2zM132.8 173.9l3.5-.6v1.2z"/>
<path d="M336.9 173.3l3.5 .6-3.5 .6zM339.3 163.4l3.5 .6-3.5 .6zM156.2 183.8l3.5-.6v1.2zM265.4 193.7l3.5-.6v1.2zM336.9 193.1l3.5 .6-3.5 .6zM336.9 183.2l3.5 .6-3.5 .6zM378.5 197.3h1.1l-.6 3.5zM129.9 213.4l2.5 2.5-.9 .7zM281.7 203.6l3.5-.6v1.2zM336.9 203l3.5 .6-3.5 .6zM35.9 233.4l3.5-.6v1.2zM55.7 232.8l3.5 .6-3.5 .6z"/>
<path d="M59.2 232.1l3.5-.6v1.2zM75.7 231.5l3.5 .6-3.5 .6zM79.2 233.4l3.5-.6v1.2zM117.7 232.8l3.5 .6-3.5 .6zM69.4 261.4l3.5-.5-3.1 1.6zM97.1 267.6l3.5 .6-.3 1.1z"/>
<circle cx="41.9" cy="54.1" r=".18"/>
<circle cx="43.5" cy="54.1" r=".18"/>
<circle cx="45.1" cy="54.1" r=".18"/>
<circle cx="46.7" cy="54.1" r=".18"/>
<circle cx="48.2" cy="54.1" r=".18"/>
<circle cx="49.8" cy="54.1" r=".18"/>
<circle cx="51.4" cy="54.1" r=".18"/>
<circle cx="51.6" cy="54.1" r=".18"/>
<circle cx="53" cy="54.1" r=".18"/>
<circle cx="53.2" cy="54.1" r=".18"/>
<circle cx="54.6" cy="54.1" r=".18"/>
<circle cx="54.8" cy="54.1" r=".18"/>
<circle cx="56.2" cy="54.1" r=".18"/>
<circle cx="56.4" cy="54.1" r=".18"/>
<circle cx="57.8" cy="54.1" r=".18"/>
<circle cx="58" cy="54.1" r=".18"/>
<circle cx="59.6" cy="139.8" r=".25"/>
<circle cx="56.2" cy="220" r=".25"/>
<circle cx="339.4" cy="220" r=".25"/>
<circle cx="339.4" cy="205" r=".25"/>
</g>
<g fill="none" stroke="#000" stroke-width=".3">
<path d="M15 .1h-15v15M20 10.1h390v276.9h-390zM65 5.1v5M115 5.1v5M165 5.1v5M215 5.1v10M265 5.1v5M315 5.1v5M365 5.1v5M405 .1h15v15M34.9 39.1h1.1l-.5 3.5zM35.5 35.6v3.5"/>
<path d="M41.9 38.7l-.1 .3M42.3 39.2h.1M42.3 39.2h.2M42.5 39.2h.1M42.7 38.7l-.2 .5M43.1 39.2h.1M43.1 39.2h.2M43.3 39.2h.1M43.5 38.7l-.2 .5M43.9 39.2h.1M43.9 39.2h.2M44.1 39.2h.1"/>
<path d="M44.3 38.7l-.2 .5M44.7 39.2h.1M44.7 39.2h.2M44.9 39.2h.1M45.1 38.7l-.2 .5M45.5 39.2h.1M45.5 39.2h.2M45.7 39.2h.1M45.9 38.7l-.2 .5M46.2 39.2h.1M46.2 39.2h.2M46.4 39.2h.1"/>
<path d="M46.7 38.7l-.3 .5M47.1 39.2h.1M47.2 39.2h.1M47.5 38.7l-.3 .5M47.8 39.2h.1M47.8 39.2h.2M48 39.2h.1M48.3 38.7l-.3 .5M48.6 39.2h.1M48.6 39.2h.2M48.8 39.2h.1M49.1 38.7l-.3 .5"/>
<path d="M49.4 39.2h.1M49.4 39.2h.2M49.6 39.2h.1M49.9 38.7l-.3 .5M50.2 39.2h.1M50.2 39.2h.2M50.4 39.2h.1M50.7 38.7l-.3 .5M51 39.2h.1M51 39.2h.2M51.2 39.2h.1M51.5 38.7l-.3 .5"/>
<path d="M51.8 39.2h.1M51.8 39.2h.2M52 39.2h.1M52.2 38.7l-.2 .5M52.6 39.2h.1M52.6 39.2h.2M52.8 39.2h.1M53 38.7l-.2 .5M53.4 39.2h.1M53.4 39.2h.2M53.6 39.2h.1M53.8 38.7l-.2 .5"/>
<path d="M54.2 39.2h.1M54.2 39.2h.2M54.4 39.2h.1M54.6 38.7l-.2 .5M55 39.2h.1M55 39.2h.2M55.2 39.2h.1M55.4 38.7l-.2 .5M55.8 39.2h.1M55.8 39.2h.2M56 39.2h.1M56.2 38.7l-.2 .5"/>
<path d="M56.6 39.2h.1M56.6 39.2h.2M56.8 39.2h.1M57 38.7l-.2 .5M57.4 39.2h.1M57.4 39.2h.2M57.6 39.2h.1M57.8 38.7l-.2 .5M58.2 39.2h.1M58.2 39.2h.2M58.4 39.2h.1M58.6 38.7l-.2 .5"/>
<path d="M104 37v3.5M155 37.1h1.2l-.6 3.5zM155.4 22.2l.2 14.9M162.8 29.2h13.1M175.9 28.6l3.5 .6-3.5 .6zM179.4 29.2h4.5M179.4 27.2v9.9M183.9 27.2v9.9M183.9 29.2l3.5-.6v1.2zM187.4 29.2h3.5M196.5 29.3h3.5M200 28.8l3.5 .5-3.5 .6z"/>
<path d="M203.5 27.3v9.8M203.5 29.3h5M208.5 29.3l3.5-.5v1.1zM208.5 27.3v9.8M212 29.3h8.8M224.5 29.2h3.5M228 28.6l3.5 .6-3.5 .6zM231.5 29.2h4M231.5 27.2v9.9M235.5 29.2l3.5-.6v1.2zM235.5 27.2v9.9M248.5 28.6l3.5 .6-3.5 .6z"/>
<path d="M248.5 29.2h-9.5M252 29.2h5M252 27.2v9.9M257 27.2v9.9M257 29.2l3.5-.6v1.2zM260.5 29.2h8.8M275.5 29.2h3.5M279 28.6l3.5 .6-3.5 .6zM282.5 27.2v9.9M282.5 29.2h5M287.5 27.2v9.9M287.5 29.2l3.5-.6v1.2z"/>
<path d="M291 29.2h8.8M316 29.2h3.5M319.5 28.6l3.5 .6-3.5 .6zM323 29.2h5M323 27.2v9.9M328 27.2v9.9M328 29.2l3.5-.6v1.2zM331.5 29.2h18.4M339.3 24.2h3.5M341.1 24.2v3.5l-1.2-2.1M342.3 25.6l-1.2 2.1M344 39.1h48"/>
<path d="M361.9 31.8v8.8M390 39.1l.6 3.5h-1.2zM15 52.9h5M33.5 42.6h3M33.5 50.6h3M35.5 50.6l.5 3.5h-1.1zM35.5 42.6v8M35.5 54.1v3.5M38.5 56.5v24.4M41.9 54.1h.2M42.1 54.1h.1M42.1 54.1l.2 .4"/>
<path d="M42.7 54.1h.2M42.9 54.1l.2 .4M43.5 54.1h.2M43.7 54.1h.1M43.7 54.1l.2 .4M44.3 54.1h.2M44.5 54.1l.2 .4M45.1 54.1h.2M45.3 54.1h.1M45.3 54.1l.2 .4M45.8 54.1l.5 .4M46.7 54.1h.1"/>
<path d="M46.8 54.1h.1M46.8 54.1l.3 .4M47.4 54.1l.5 .4M48.2 54.1h.2M48.4 54.1h.1M48.4 54.1l.3 .4M49 54.1l.5 .4M49.8 54.1h.2M50 54.1h.1M50 54.1l.3 .4M50.6 54.1l.5 .4M51.6 54.1l.3 .4"/>
<path d="M52.4 54.1l.2 .4M53.2 54.1l.2 .4M54 54.1l.2 .4M54.8 54.1l.2 .4M55.6 54.1l.2 .4M56.4 54.1l.2 .4M57.2 54.1l.2 .4M58 54.1l.2 .4M58.7 54.1h.1M58.8 54l-.1 .1M103.4 40.5h1.1l-.5 3.5zM104 49.2l.5 3.5h-1.1z"/>
<path d="M104 44v5.2M104 52.7v15.6M137.6 56.8l-3.5 18.6M138.3 53.3l-.1 3.6-1.1-.3zM145 53.8a20 20 0 0 1 10.3 10.7M174.9 51.2v29.7M187.5 43.9v.4M203.5 44.1l.4 .4M204.7 45.3l1.3 1.3 .4-.4M208.5 44.1l-1.3 1.3M221 48.2a1.43 1.43 0 0 0-1 2M222.3 48a1.88 1.88 0 0 1 2 1.6"/>
<path d="M223.6 50.7l-1.1 .4-1.5-.1M252 44.1l.3 .4M253.2 45.3l1.3 1.3 .3-.4M257 44.1l-1.3 1.3M282.5 44.1l.4 .4M283.7 45.3l1.3 1.3 .3-.4M287.5 44.1l-1.3 1.3M292.9 58.9l.3 1.3h.3M324.2 47.9l-1.2 1.2M325 44.1h38.9M325 49.1h50M325.5 46.6l-.4 .4"/>
<path d="M342 54.8h.1M343 46.6v14M356.9 49.5h1.1l-.4 3.5zM357.4 46l.1 3.5M357.6 53l.1 5.2M357.7 58.2l.7 3.4-1.1 .1zM359.7 58.1l-32.2 1M361.3 40.6h1.2l-.6 3.5zM361.9 44.1v5M361.9 52.6v3.5M361.9 49.1l.6 3.5h-1.2zM372.5 45.6h1.2l-.7 3.5z"/>
<path d="M373 49.1l.1 3.4M373.1 52.5l.7 3.5-1.1 .1zM373.2 56l.3 3.5M373.3 42.1l-.2 3.5M375.1 52.5l-50.1 1.5M389.4 58.1h1.2l-.6 3.5zM390 42.6v15.5M410 52.9h5M38.5 78.9l3.5-.6v1.2zM42 78.9h129.4M151.8 65.3l3.5-.8-3 1.9zM152 65.8l-13.7 5.6"/>
<path d="M171.4 78.3l3.5 .6-3.5 .6zM270.1 62.6l.7 3.5h-1.2zM270.2 66.1l.2 14.9M344 61.6h48M357.8 61.7l.5 15.6M151.5 85l3.5-.5v1.1zM151.5 83v61.5M155 85h185.3M159.3 92.9l3.5-.5v1.1zM159.3 90.9v53.4M162.8 92.9h177.5M182.5 98.8l3.4-.6v1.2z"/>
<path d="M182.5 96.8v48.5M185.9 98.8h154.4M340.3 98.2l3.5 .6-3.5 .6zM340.3 92.4l3.5 .5-3.5 .6zM340.3 84.5l3.5 .5-3.5 .6zM343.8 83v55.8M373.5 95.7l13.6 .1M376.8 95.7h.1M387.2 95.8l1.5 3.3 .7 3.6-.1 2.2-.5 2.1-.6 1.8-1 1.8M15 100.7h5M57.3 103.6l-12.5 21.4h-13.7M59.1 100.6l-1.3 3.3-1-.6z"/>
<path d="M76 100.5l1.5 3.2-1.1 .4zM77 103.9l9.3 31.8h13.6M206.8 102.8v42.5M206.8 104.8l3.5-.5v1.1zM210.3 104.8h130M222.8 110.9l3.6-.6v1.2zM222.8 108.9v26.1M226.4 110.9h113.9M234.3 115.5v29.8M234.3 117.5l3.5-.5v1.1zM237.8 117.5h102.5M340.3 117l3.5 .5-3.5 .6z"/>
<path d="M340.3 104.3l3.5 .5-3.5 .6zM340.3 110.3l3.5 .6-3.5 .6zM361.5 100.7h2.9M361.5 105.7h2.9M365.6 100.7h4.7M365.6 105.7h3M368.8 110.7l4.3 4.4M371.4 100.7h2.4M371.4 105.7h2.4M371.7 110.2l-1.7 1.7M373.5 110.7h13.5M374.2 107.6l-1.7 1.7"/>
<path d="M374.9 113.4l-1.8 1.7M375 100.7h2.4M375 105.7h2.4M376.4 104.5l.5 .7 1 .5M376.8 110.7h.1M376.8 105.1l-1.7 1.7M376.9 101.3l-.7 1-.1 1.1M377.4 110.8l-1.7 1.7M377.9 100.7h1.3zM378.6 100.7h5.4M378.6 105.8h3.2M378.6 105.7h4"/>
<path d="M379.2 100.7l1.2 .6M379.3 103.4l.4 1.2 .8 .8M379.3 102.5l-1.7 1.8M379.5 105.6l-.3 .1M379.9 108.3l-1.6 1.7M380.9 105.6l1.6 .1M381.9 105.8h2.1M382.5 105.7l-1.7 1.7M382.5 105.7l-.9 .1M383.4 110.7l-5.2 5.3-1 .6-.9 .2-1.2-.2-.9-.5-1.1-1M410 100.7h5M27.4 139.4h9.9"/>
<path d="M29.4 139.4l.6 3.5h-1.2zM32.2 120.8h3.5M34 120.8v3.5l-1.2-2.1M35.2 122.2l-1.2 2.1M64.6 138.7h9.9M72.5 138.7l.6 3.5h-1.2zM84.6 138.3h9.9M89.7 131.5h3.6M91.5 131.5v3.5l-1.2-2.1M92.5 138.3l.6 3.5h-1.2zM92.7 132.9l-1.2 2.1M126.6 139.7h9.9"/>
<path d="M134.5 139.7l.6 3.6h-1.2zM145.5 136.9l2.1 1.6M242.9 129.5l-5.6 2.1M255.3 123.4l3.5-.6v1.2zM255.3 121.4v23.9M258.8 123.4h81.5M285.8 128.7v16.6M285.8 130.7l3.5-.6v1.2zM289.3 130.7h51M326.3 134.9v10.1M326.3 136.9l3.5-.6v1.2zM329.8 136.9h10.5"/>
<path d="M340.3 130.1l3.5 .6-3.5 .6zM340.3 122.8l3.5 .6-3.5 .6zM340.3 136.3l3.5 .6-3.5 .6zM383.4 139.8h3.5M385.2 139.8v3.5l-1.2-2.1M15 148.6h10M27.4 155.1h9.9M28.8 151.6h1.2l-.6 3.5zM29.4 142.9v8.7M39.3 157.1v8.9M64.6 155.8h9.9M71.9 152.3h1.2l-.6 3.5z"/>
<path d="M72.5 142.2v10.1M84.6 156.3h9.9M91.9 152.8h1.2l-.6 3.5zM92.5 141.8v11M126.6 154.8h9.9M133.9 151.3h1.2l-.6 3.5zM134.5 143.3v8M342.8 156.8v9.2M386.4 141.2l-1.2 2.1M393.6 144h-13.7l-.8 53.3M405 148.6h10M39.3 164l3.5-.6v1.2z"/>
<path d="M42.8 164h296.5M132.8 173.9l3.5-.6v1.2zM132.8 171.9v37M136.3 173.9h200.6M336.9 173.3l3.5 .6-3.5 .6zM339.3 163.4l3.5 .6-3.5 .6zM340.4 171.9v45.1M15 196.4h5M156.2 183.8l3.5-.6v1.2zM156.2 181.8v27.6M159.7 183.8h177.2M265.4 191.7v21.9"/>
<path d="M265.4 193.7l3.5-.6v1.2zM268.9 193.7h68M336.9 193.1l3.5 .6-3.5 .6zM336.9 183.2l3.5 .6-3.5 .6zM378.5 197.3h1.1l-.6 3.5zM410 196.4h5M129.9 213.4l2.5 2.5-.9 .7zM132 216.3l16.2 22.3h13.6M281.7 201.6v9.7M281.7 203.6l3.5-.6v1.2zM285.2 203.6h51.7M336.9 203l3.5 .6-3.5 .6z"/>
<path d="M35.9 233.4l3.5-.6v1.2zM35.9 222.4v13M39.4 233.4h16.3M55.7 232.8l3.5 .6-3.5 .6zM59.2 223v12.4M59.2 232.1l3.5-.6v1.2zM62.7 232.1h13M75.7 231.5l3.5 .6-3.5 .6zM79.2 233.4l3.5-.6v1.2zM79.2 223.5v11.9M82.7 233.4h35M117.7 232.8l3.5 .6-3.5 .6z"/>
<path d="M121.2 222v13.4M151.7 234.4h3.5M153.4 234.4v3.5l-1.2-2.1M154.6 235.8l-1.2 2.1M288.1 225.5l2.6 2.1M15 244.2h5M46.8 248.8h78.3l1.3 4.1 .7 2.8 .5 3.5 .2 3.8-.1 4.4-.5 3.7-.8 3.6-1.3 4.1h-78.3l-1.3-3.7-.8-3.5-.7-7 .2-5.2 .5-3.4 .8-3.5zM66.6 258.6l-1.1-1-1-.3-1.6 .3-1.4 .7-1.3 1.3-.8 1.5-.5 1.2-.1 1.9 .3 1.6 .7 1.6 .9 1.2 1.2 1 1.4 .6 1.2 .1 1-.3 1.1-.9M88.3 259l.7-1.8 .9-.9 1.1-.6 2.4-.7 1.8-.2h7.7l5.9 .5 5 1.1 3.3 1.6 1.6 1.4 1 1.3 .5 1.4 .3 1.3-.1 1.5-.7 2-1 1.3-1.6 1.4-3.3 1.6-5 1.2-5.9 .4h-7.7l-1.8-.2-2.4-.7-1.2-.6-.9-1.1-.6-1.6M410 244.2h5M26 267.7h3.5M27.7 267.7v3.5l-1.2-2.1"/>
<path d="M28.9 269.1l-1.2 2.1M68.5 261.5l1.1-.7 1.5-.3 1.4 .2 1.1 .5 1 .9 .4 .8 .2 1.1-.3 1.1-.9 1-1.5 .8-1.7 .1-1.7-.5-1.2-1.2-.4-1.2 .2-1.4zM69.1 261.1l2.1 1.2 .7 1.4-.1 .8-.6 .8-2.1 1.2M69.4 261.4l3.5-.5-3.1 1.6zM69.6 262l-30 9.9h-13.6M87 261.3l2.2-1.6 2.1-.7 2.5-.2 1.9 .4 1.6 .9 1.4 2 .3 1.7-.3 1.7-1.4 2-1.6 .9-2.9 .4-2.3-.4-2.6-1.4-1-.8-.6-1-.4-1.2 .1-.9zM97.1 267.6l3.5 .6-.3 1.1zM98.6 262.1l-1.1 .8-.5 .8 .5 1.1 1.1 .8M100.5 268.7l40.3 13.7h14.6M144.3 278.2h3.5M146 278.2v3.5l-1.2-2.1M147.2 279.6l-1.2 2.1"/>
<path d="M0 282.1v14.9h15M65 287v5M115 287v5M165 287v5M215 282.1v9.9M265 287v5M315 287v5M365 287v5M420 282.1v14.9h-15"/>
<circle cx="368.6" cy="103.2" r="2.51"/>
<circle cx="368.6" cy="103.2" r="7.9"/>
<circle cx="368.6" cy="103.2" r="9"/>
<circle cx="383.9" cy="103.2" r="2.55"/>
<circle cx="222.9" cy="137" r="15.4"/>
<circle cx="159.3" cy="147.3" r="14.6"/>
<circle cx="271.6" cy="212.5" r="21"/>
</g>
<g font-size="7">
<text x="108.9" y="110.1">A (2:1)</text>
<text x="244.9" y="130.4">B</text>
<text x="138.5" y="135.9">A</text>
<text x="351.6" y="188.3">B (2:1)</text>
<text x="292.7" y="233.7">C</text>
<text x="156.3" y="260.3">C (2:1)</text>
<text x="289" y="270.6">Lindsay System</text>
<text x="289" y="278.1">Chanter Ver3.5</text>
</g>
<g font-size="4.9">
<text x="157" y="23.3" transform="rotate(89 157 23.3)">R15</text>
<text x="164.3" y="27.7">4.5</text>
<text x="216.8" y="27.8">5</text>
<text x="243.9" y="27.7">4</text>
<text x="265.3" y="27.7">5</text>
<text x="295.8" y="27.7">5</text>
<text x="336.3" y="27.7">5</text>
<text x="343.2" y="27.7">20</text>
<text x="360.4" y="35.8" transform="rotate(-90 360.4 35.8)">5</text>
<text x="33.9" y="48" transform="rotate(-90 33.9 48)">8</text>
<text x="371.4" y="45.3" transform="rotate(-86 371.4 45.3)">1.8°</text>
<text x="391.6" y="45.7" transform="rotate(90 391.6 45.7)">22.5</text>
<text x="102.4" y="67" transform="rotate(-90 102.4 67)">5.16</text>
<text x="138.7" y="69.5" transform="rotate(-22 138.7 69.5)">R20</text>
<text x="271.8" y="70.7" transform="rotate(89 271.8 70.7)">R19</text>
<text x="359.5" y="66.4" transform="rotate(88 359.5 66.4)">5.16</text>
<text x="100.4" y="77.3">136.4</text>
<text x="132.8" y="74" transform="rotate(-79 132.8 74)">R12.5</text>
<text x="243.4" y="83.5">193</text>
<text x="247.3" y="91.4">182</text>
<text x="259.2" y="97.3">161</text>
<text x="271" y="103.3">137</text>
<text x="30.9" y="112.6">Ø1.5</text>
<text x="279.1" y="109.4">123</text>
<text x="34.2" y="118.5">60°</text>
<text x="285" y="116">110</text>
<text x="36.1" y="124.3">17</text>
<text x="89.6" y="123.3">Ø1.5</text>
<text x="294.8" y="121.9">88.5</text>
<text x="89.7" y="129.1">45°</text>
<text x="312.1" y="129.1">58</text>
<text x="383.2" y="131.6">Ø4.5</text>
<text x="93.6" y="135">10</text>
<text x="330.1" y="135.3">17.5</text>
<text x="383.4" y="137.5">45°</text>
<text x="387.3" y="143.3">12</text>
<text x="27.9" y="153.5" transform="rotate(-90 27.9 153.5)">15.77</text>
<text x="71" y="151.8" transform="rotate(-90 71 151.8)">17.1</text>
<text x="91" y="150.1" transform="rotate(-90 91 150.1)">18</text>
<text x="132.9" y="150.1" transform="rotate(-90 132.9 150.1)">15</text>
<text x="184.9" y="162.4">303.5</text>
<text x="232.6" y="172.3">210</text>
<text x="244.1" y="182.2">188</text>
<text x="300.1" y="192.1">79</text>
<text x="308.4" y="202">64</text>
<text x="151.5" y="226.1">Ø2.5</text>
<text x="42.8" y="231.9">23.3</text>
<text x="66.5" y="230.6">20</text>
<text x="97.6" y="231.9">42</text>
<text x="151.5" y="232">30°</text>
<text x="155.5" y="237.9">17</text>
<text x="289" y="248.5">Zexuan Qiao</text>
<text x="323.5" y="248.5">21/06/2019</text>
<text x="350" y="248.5">Donald WG Lindsay</text>
<text x="25.8" y="259.5">Ø3.5</text>
<text x="25.5" y="265.4">135°</text>
<text x="29.8" y="271.2">8</text>
<text x="144.1" y="270.1">Ø5</text>
<text x="144.2" y="275.9">22.5°</text>
<text x="148.1" y="281.7">16</text>
<text x="399.1" y="285.7">1/1</text>
</g>
<g font-size="3.5">
<text x="39" y="8.8">1</text>
<text x="88.8" y="8.8">2</text>
<text x="138.8" y="8.8">3</text>
<text x="188.7" y="8.8">4</text>
<text x="238.8" y="8.8">5</text>
<text x="288.7" y="8.8">6</text>
<text x="338.8" y="8.8">7</text>
<text x="388.8" y="8.8">8</text>
<text x="16.4" y="30.2">A</text>
<text x="411.4" y="30.2">A</text>
<text x="16.2" y="78">B</text>
<text x="411.2" y="78">B</text>
<text x="16.2" y="125.9">C</text>
<text x="411.2" y="125.9">C</text>
<text x="16.2" y="173.7">D</text>
<text x="411.2" y="173.7">D</text>
<text x="16.2" y="221.6">E</text>
<text x="411.2" y="221.6">E</text>
<text x="230.9" y="254.7">The Front Bore has 3 parts, the</text>
<text x="230.9" y="259">reed seat is tapped from a standard</text>
<text x="230.9" y="263.2">plumbing reamer, the 2nd part is</text>
<text x="16.2" y="269.4">F</text>
<text x="230.9" y="267.4">13/64in bore till the length of</text>
<text x="411.2" y="269.4">F</text>
<text x="230.9" y="271.7">136.4mm, then the bore becomes</text>
<text x="230.9" y="275.9">5mm</text>
<text x="39" y="290.8">1</text>
<text x="88.8" y="290.8">2</text>
<text x="138.8" y="290.8">3</text>
<text x="188.7" y="290.8">4</text>
<text x="238.8" y="290.8">5</text>
<text x="288.7" y="290.8">6</text>
<text x="338.8" y="290.8">7</text>
<text x="388.8" y="290.8">8</text>
</g>
<g font-size="2.5">
<text x="231" y="242.9">Dept.</text>
<text x="255" y="242.9">Technical reference</text>
<text x="289" y="242.9">Created by</text>
<text x="350" y="242.9">Approved by</text>
<text x="289" y="252.8">Document type</text>
<text x="350" y="252.8">Document status</text>
<text x="289" y="262.9">Title</text>
<text x="350" y="262.9">DWG No.</text>
<text x="350" y="279.9">Rev.</text>
<text x="360" y="279.9">Date of issue</text>
<text x="396" y="279.9">Sheet</text>
</g>
</svg>
